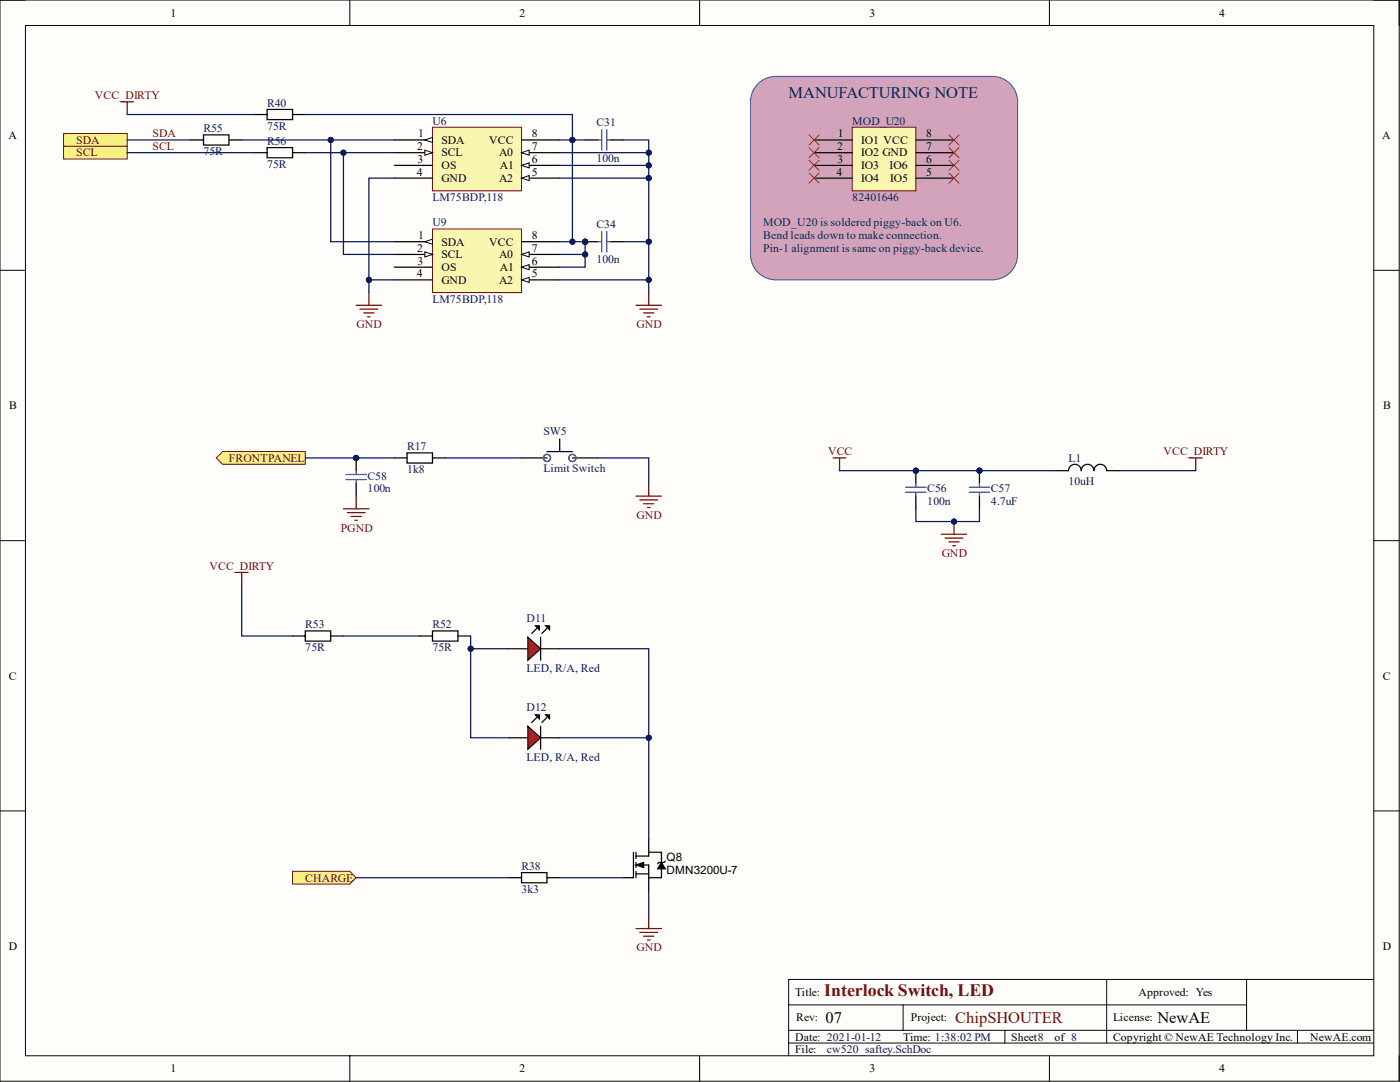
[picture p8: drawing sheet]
<svg xmlns="http://www.w3.org/2000/svg" width="279mm" height="216mm" viewBox="0 0 279 216" stroke-linecap="round" stroke-linejoin="round" font-family="sans-serif">
<path d="M0 0h279.2v215.7h-279.2z" fill="#fefdfa"/>
<path d="M0 0h279.2v215.7h-279.2z" fill="none" stroke="#040504" stroke-width=".2"/>
<path d="M5.1 5.1h269.1v205.6h-269.1z" fill="#fefdfa"/>
<g fill="none" stroke="#040504" stroke-width=".2">
<path d="M0 0h5.1M5.1 5.1h269.1v205.6h-269.1zM69.8 0v5.1M139.6 0v5.1M209.4 0v5.1M274.2 0h5v5.1M0 53.9h5.1M274.2 53.9h5M0 107.9h5.1M274.2 107.9h5M0 161.8h5.1M274.2 161.8h5"/>
<path d="M220.9 195.4v12.7M248.8 195.4h-91.4v15.3M274.2 195.4h-25.4v10.2M69.8 210.7v5M139.6 210.7v5M157.4 200.5h91.4M157.4 205.6h116.8M180.2 200.5v5.1M200.5 205.6v2.5M209.4 210.7v5M258.9 205.6v2.5M274.2 208.1h-116.8"/>
<path d="M279.2 210.7v5"/>
</g>
<path d="M151 17a5.1 5.1 0 0 1 3.9-1.8h43.1a5.1 5.1 0 0 1 5.1 5.1v30.5a5.1 5.1 0 0 1-5.1 5h-43.1a5.1 5.1 0 0 1-5.1-5v-30.5a5.1 5.1 0 0 1 1.2-3.3z" fill="#d3a3bb"/>
<path d="M151 17a5.1 5.1 0 0 1 3.9-1.8h43.1a5.1 5.1 0 0 1 5.1 5.1v30.5a5.1 5.1 0 0 1-5.1 5h-43.1a5.1 5.1 0 0 1-5.1-5v-30.5a5.1 5.1 0 0 1 1.2-3.3z" fill="none" stroke="#254fa2" stroke-width=".2"/>
<path d="M104.1 91.4h5.1M109.2 90.1h5M111.7 87.6v2.5M114.2 91.4h5.1" fill="none" stroke="#040504" stroke-width=".25"/>
<g fill="none" stroke="#254fa2" stroke-width=".25">
<circle cx="109.2" cy="91.4" r=".71"/>
<circle cx="114.2" cy="91.4" r=".71"/>
</g>
<path d="M126.9 99h5.1M127.7 99.8h3.5M129.5 96.5v2.5M128.5 100.5h2M129.2 101.3h.5" fill="none" stroke="#6d0d0e" stroke-width=".25"/>
<path d="M43.2 91.4l1.2-1.3h16.5v2.5h-16.5z" fill-rule="evenodd" fill="#f6f180"/>
<path d="M43.2 91.4l1.2-1.3h16.5v2.5h-16.5z" fill="none" stroke="#6d0d0e" stroke-width=".2"/>
<path d="M101.5 129.4h3.9M107.1 125.4l-1 1M107.9 129.4h3.8M109.2 125.4l-1.1 1" fill="none" stroke="#040504" stroke-width=".25"/>
<path d="M105.4 127.2l2.5 2.2-2.5 2.3z" fill="#ee1d23"/>
<path d="M105.4 127.2l2.5 2.2-2.5 2.3z" fill="none" stroke="#040504" stroke-width=".25"/>
<path d="M108.9 124.9h.8v.7z" fill="#040504"/>
<path d="M108.9 124.9h.8v.7z" fill="none" stroke="#040504" stroke-width=".25"/>
<path d="M106.9 124.9h.7v.7z" fill="#040504"/>
<path d="M106.9 124.9h.7v.7zM107.9 127.2v4.5M101.5 147.2h3.9M107.1 143.2l-1 1M107.9 147.2h3.8M109.2 143.2l-1.1 1" fill="none" stroke="#040504" stroke-width=".25"/>
<path d="M105.4 144.9l2.5 2.3-2.5 2.3z" fill="#ee1d23"/>
<path d="M105.4 144.9l2.5 2.3-2.5 2.3z" fill="none" stroke="#040504" stroke-width=".25"/>
<path d="M108.9 142.6h.8v.8z" fill="#040504"/>
<path d="M108.9 142.6h.8v.8z" fill="none" stroke="#040504" stroke-width=".25"/>
<path d="M106.9 142.6h.7v.8z" fill="#040504"/>
<path d="M106.9 142.6h.7v.8zM107.9 144.9v4.6M126.4 170.1v5h-2M126.9 172.6h2.6v5.1M126.9 170.8h2.6M126.9 174.4h2.6M126.9 170.1v1.2M126.9 172.1v1M126.9 173.9v1.2M129.5 167.5v2.6" fill="none" stroke="#040504" stroke-width=".25"/>
<path d="M126.9 172.6l1.6-.5v1z" fill="#040504"/>
<path d="M126.9 172.6l1.6-.5v1zM129.5 170.1v.7" fill="none" stroke="#040504" stroke-width=".25"/>
<path d="M132 172.1l.8 1.3h-1.6z" fill="#040504"/>
<path d="M101.5 175.1h2.6M104.1 174.1h5.1v2h-5.1zM109.2 175.1h2.5M129.5 170.1h2.5v2M132 172.1l.8 1.3h-1.6zM132 173.4v1.7h-2.5M132.8 171.8l-.3 .3h-1l-.3 .2" fill="none" stroke="#040504" stroke-width=".25"/>
<path d="M47 114.2h2.5M48.2 114.2v2.6M126.9 185.3h5.1M127.7 186h3.5M128.5 186.8h2M129.2 187.6h.5M129.5 182.7v2.6" fill="none" stroke="#6d0d0e" stroke-width=".25"/>
<path d="M58.4 173.9h11.4l1.3 1.2-1.3 1.3h-11.4z" fill-rule="evenodd" fill="#f6f180"/>
<path d="M58.4 173.9h11.4l1.3 1.2-1.3 1.3h-11.4z" fill="none" stroke="#6d0d0e" stroke-width=".2"/>
<path d="M78.7 91.4h2.5M81.2 90.4h5.1v2h-5.1zM86.3 91.4h2.5M58.4 126.9h2.5M60.9 125.9h5.1v2h-5.1zM66 126.9h2.5M83.8 126.9h2.5M86.3 125.9h5.1v2h-5.1zM91.4 126.9h2.5" fill="none" stroke="#040504" stroke-width=".25"/>
<circle cx="182.8" cy="93.9" r=".51" fill="#0d185d"/>
<circle cx="182.8" cy="93.9" r=".51" fill="none" stroke="#0d185d" stroke-width=".2"/>
<path d="M182.8 93.9v2.6M182.8 99v2.5" fill="none" stroke="#040504" stroke-width=".25"/>
<circle cx="182.8" cy="93.9" r=".51" fill="#0d185d"/>
<circle cx="182.8" cy="93.9" r=".51" fill="none" stroke="#0d185d" stroke-width=".2"/>
<path d="M180.7 97.2h4.1M180.7 98.2h4.1M182.8 96.5v.7M182.8 98.2v.8" fill="none" stroke="#254fa2" stroke-width=".25"/>
<path d="M86.3 25.4h17.8v12.7h-17.8z" fill="#f9f6b0"/>
<path d="M86.3 25.4h17.8v12.7h-17.8z" fill="none" stroke="#6d0d0e" stroke-width=".2"/>
<path d="M78.7 27.9h7.6" fill="none" stroke="#040504" stroke-width=".25"/>
<path d="M84.8 27.9l1.5-.5v1z" fill="#f9fcfe"/>
<path d="M84.8 27.9l1.5-.5v1z" fill="none" stroke="#040504" stroke-width=".2"/>
<path d="M78.7 30.5h7.6" fill="none" stroke="#040504" stroke-width=".25"/>
<path d="M84.8 30l1.5 .5-1.5 .5z" fill="#f9fcfe"/>
<path d="M84.8 30l1.5 .5-1.5 .5z" fill="none" stroke="#040504" stroke-width=".2"/>
<path d="M78.7 33h7.6M78.7 35.5h7.6M104.1 35.5h7.6" fill="none" stroke="#040504" stroke-width=".25"/>
<path d="M104.1 35.5l1.5-.5v1z" fill="#f9fcfe"/>
<path d="M104.1 35.5l1.5-.5v1z" fill="none" stroke="#040504" stroke-width=".2"/>
<path d="M104.1 33h7.6" fill="none" stroke="#040504" stroke-width=".25"/>
<path d="M104.1 33l1.5-.5v1z" fill="#f9fcfe"/>
<path d="M104.1 33l1.5-.5v1z" fill="none" stroke="#040504" stroke-width=".2"/>
<path d="M104.1 30.5h7.6" fill="none" stroke="#040504" stroke-width=".25"/>
<path d="M104.1 30.5l1.5-.5v1z" fill="#f9fcfe"/>
<path d="M104.1 30.5l1.5-.5v1z" fill="none" stroke="#040504" stroke-width=".2"/>
<path d="M104.1 27.9h7.6" fill="none" stroke="#040504" stroke-width=".25"/>
<path d="M86.3 45.7h17.8v12.7h-17.8z" fill="#f9f6b0"/>
<path d="M86.3 45.7h17.8v12.7h-17.8z" fill="none" stroke="#6d0d0e" stroke-width=".2"/>
<path d="M78.7 48.2h7.6" fill="none" stroke="#040504" stroke-width=".25"/>
<path d="M84.8 48.2l1.5-.5v1z" fill="#f9fcfe"/>
<path d="M84.8 48.2l1.5-.5v1z" fill="none" stroke="#040504" stroke-width=".2"/>
<path d="M78.7 50.8h7.6" fill="none" stroke="#040504" stroke-width=".25"/>
<path d="M84.8 50.3l1.5 .5-1.5 .5z" fill="#f9fcfe"/>
<path d="M84.8 50.3l1.5 .5-1.5 .5z" fill="none" stroke="#040504" stroke-width=".2"/>
<path d="M78.7 53.3h7.6M78.7 55.8h7.6M104.1 55.8h7.6" fill="none" stroke="#040504" stroke-width=".25"/>
<path d="M104.1 55.8l1.5-.5v1.1z" fill="#f9fcfe"/>
<path d="M104.1 55.8l1.5-.5v1.1z" fill="none" stroke="#040504" stroke-width=".2"/>
<path d="M104.1 53.3h7.6" fill="none" stroke="#040504" stroke-width=".25"/>
<path d="M104.1 53.3l1.5-.5v1z" fill="#f9fcfe"/>
<path d="M104.1 53.3l1.5-.5v1z" fill="none" stroke="#040504" stroke-width=".2"/>
<path d="M104.1 50.8h7.6" fill="none" stroke="#040504" stroke-width=".25"/>
<path d="M104.1 50.8l1.5-.5v1z" fill="#f9fcfe"/>
<path d="M104.1 50.8l1.5-.5v1z" fill="none" stroke="#040504" stroke-width=".2"/>
<path d="M116.8 27.9h2.5M121.9 27.9h2.5M104.1 48.2h7.6" fill="none" stroke="#040504" stroke-width=".25"/>
<path d="M73.6 58.4v2.5M71.1 60.9h5.1M71.8 61.7h3.6M72.6 62.4h2M73.4 63.2h.5" fill="none" stroke="#6d0d0e" stroke-width=".25"/>
<path d="M119.3 27.9h.8M120.1 25.9v4.1M121.1 25.9v4.1M121.1 27.9h.8" fill="none" stroke="#254fa2" stroke-width=".25"/>
<circle cx="116.8" cy="48.2" r=".51" fill="#0d185d"/>
<circle cx="116.8" cy="48.2" r=".51" fill="none" stroke="#0d185d" stroke-width=".2"/>
<path d="M116.8 48.2h2.5" fill="none" stroke="#040504" stroke-width=".25"/>
<circle cx="116.8" cy="48.2" r=".51" fill="#0d185d"/>
<circle cx="116.8" cy="48.2" r=".51" fill="none" stroke="#0d185d" stroke-width=".2"/>
<path d="M38.1 27.9h2.5M40.6 26.9h5.1v2h-5.1zM45.7 27.9h2.5M50.8 30.5h2.5M50.8 22.9h2.5M53.3 29.5h5.1v2h-5.1zM53.3 21.8h5.1v2.1h-5.1zM58.4 30.5h2.5M58.4 22.9h2.5M121.9 48.2h2.5" fill="none" stroke="#040504" stroke-width=".25"/>
<path d="M119.3 48.2h.8M120.1 46.2v4.1M121.1 46.2v4.1M121.1 48.2h.8" fill="none" stroke="#254fa2" stroke-width=".25"/>
<path d="M24.1 20.3h2.6M25.4 20.3v2.6M129.5 58.4v2.5M126.9 60.9h5.1M127.7 61.7h3.5M128.5 62.4h2M129.2 63.2h.5" fill="none" stroke="#6d0d0e" stroke-width=".25"/>
<circle cx="195.5" cy="93.9" r=".51" fill="#0d185d"/>
<circle cx="195.5" cy="93.9" r=".51" fill="none" stroke="#0d185d" stroke-width=".2"/>
<path d="M195.5 93.9v2.6" fill="none" stroke="#040504" stroke-width=".25"/>
<circle cx="195.5" cy="93.9" r=".51" fill="#0d185d"/>
<circle cx="195.5" cy="93.9" r=".51" fill="none" stroke="#0d185d" stroke-width=".2"/>
<path d="M195.5 99v2.5M210.7 93.9h2.5a1.27 1.27 0 0 1 1.3-1.3 1.27 1.27 0 0 1 1.3 1.3 1.27 1.27 0 0 1 1.2-1.3 1.27 1.27 0 0 1 1.3 1.3 1.27 1.27 0 0 1 1.3-1.3 1.27 1.27 0 0 1 1.3 1.3h2.5" fill="none" stroke="#040504" stroke-width=".25"/>
<path d="M193.4 97.2h4.1M193.4 98.2h4.1M195.5 96.5v.7M195.5 98.2v.8" fill="none" stroke="#254fa2" stroke-width=".25"/>
<path d="M187.9 106.6h5M188.6 107.4h3.6M189.4 108.1h2M190.1 108.9h.5M190.4 104.1v2.5" fill="none" stroke="#6d0d0e" stroke-width=".25"/>
<circle cx="190.4" cy="104.1" r=".51" fill="#0d185d"/>
<circle cx="190.4" cy="104.1" r=".51" fill="none" stroke="#0d185d" stroke-width=".2"/>
<path d="M166.3 91.4h2.5M167.5 91.4v2.5M237.4 91.4h2.5M238.6 91.4v2.5" fill="none" stroke="#6d0d0e" stroke-width=".25"/>
<path d="M12.7 26.7h12.7v2.5h-12.7z" fill="#f6f180"/>
<path d="M12.7 26.7h12.7v2.5h-12.7z" fill="none" stroke="#6d0d0e" stroke-width=".2"/>
<path d="M12.7 29.2h12.7v2.5h-12.7z" fill="#f6f180"/>
<path d="M12.7 29.2h12.7v2.5h-12.7z" fill="none" stroke="#6d0d0e" stroke-width=".2"/>
<circle cx="71.1" cy="91.4" r=".51" fill="#0d185d"/>
<circle cx="71.1" cy="91.4" r=".51" fill="none" stroke="#0d185d" stroke-width=".2"/>
<path d="M71.1 91.4v2.5M71.1 96.5v2.5" fill="none" stroke="#040504" stroke-width=".25"/>
<circle cx="71.1" cy="91.4" r=".51" fill="#0d185d"/>
<circle cx="71.1" cy="91.4" r=".51" fill="none" stroke="#0d185d" stroke-width=".2"/>
<path d="M69 94.7h4.1M69 95.7h4.1M71.1 93.9v.8M71.1 95.7v.8" fill="none" stroke="#254fa2" stroke-width=".25"/>
<path d="M71.1 99v2.5M68.5 101.5h5.1M69.3 102.3h3.6M70.1 103.1h2M70.8 103.8h.5" fill="none" stroke="#6d0d0e" stroke-width=".25"/>
<path d="M119.3 91.4h10.2v5.1M111.7 147.2h17.8" fill="none" stroke="#0d185d" stroke-width=".25"/>
<circle cx="129.5" cy="147.2" r=".51" fill="#0d185d"/>
<circle cx="129.5" cy="147.2" r=".51" fill="none" stroke="#0d185d" stroke-width=".2"/>
<path d="M93.9 126.9v20.3h7.6M129.5 177.7v5" fill="none" stroke="#0d185d" stroke-width=".25"/>
<circle cx="93.9" cy="129.4" r=".51" fill="#0d185d"/>
<circle cx="93.9" cy="129.4" r=".51" fill="none" stroke="#0d185d" stroke-width=".2"/>
<path d="M93.9 129.4h7.6" fill="none" stroke="#0d185d" stroke-width=".25"/>
<circle cx="93.9" cy="129.4" r=".51" fill="#0d185d"/>
<circle cx="93.9" cy="129.4" r=".51" fill="none" stroke="#0d185d" stroke-width=".2"/>
<path d="M111.7 129.4h17.8v38.1M71.1 175.1h30.4M111.7 175.1h12.7" fill="none" stroke="#0d185d" stroke-width=".25"/>
<circle cx="129.5" cy="147.2" r=".51" fill="#0d185d"/>
<circle cx="129.5" cy="147.2" r=".51" fill="none" stroke="#0d185d" stroke-width=".2"/>
<path d="M60.9 91.4h17.8M88.9 91.4h15.2M48.2 116.8v10.1h10.2M68.5 126.9h15.3" fill="none" stroke="#0d185d" stroke-width=".25"/>
<circle cx="71.1" cy="91.4" r=".51" fill="#0d185d"/>
<circle cx="71.1" cy="91.4" r=".51" fill="none" stroke="#0d185d" stroke-width=".2"/>
<path d="M78.7 30.5h-10.2v20.3h10.2" fill="none" stroke="#0d185d" stroke-width=".25"/>
<circle cx="68.5" cy="30.5" r=".51" fill="#0d185d"/>
<circle cx="68.5" cy="30.5" r=".51" fill="none" stroke="#0d185d" stroke-width=".2"/>
<path d="M78.7 35.5h-5.1v20.3h5.1" fill="none" stroke="#0d185d" stroke-width=".25"/>
<circle cx="73.6" cy="55.8" r=".51" fill="#0d185d"/>
<circle cx="73.6" cy="55.8" r=".51" fill="none" stroke="#0d185d" stroke-width=".2"/>
<path d="M73.6 55.8v2.6" fill="none" stroke="#0d185d" stroke-width=".25"/>
<circle cx="73.6" cy="55.8" r=".51" fill="#0d185d"/>
<circle cx="73.6" cy="55.8" r=".51" fill="none" stroke="#0d185d" stroke-width=".2"/>
<path d="M111.7 48.2h5.1" fill="none" stroke="#0d185d" stroke-width=".25"/>
<circle cx="114.2" cy="48.2" r=".51" fill="#0d185d"/>
<circle cx="114.2" cy="48.2" r=".51" fill="none" stroke="#0d185d" stroke-width=".2"/>
<circle cx="116.8" cy="48.2" r=".51" fill="#0d185d"/>
<circle cx="116.8" cy="48.2" r=".51" fill="none" stroke="#0d185d" stroke-width=".2"/>
<path d="M111.7 27.9h5.1" fill="none" stroke="#0d185d" stroke-width=".25"/>
<circle cx="114.2" cy="27.9" r=".51" fill="#0d185d"/>
<circle cx="114.2" cy="27.9" r=".51" fill="none" stroke="#0d185d" stroke-width=".2"/>
<path d="M111.7 33h17.8" fill="none" stroke="#0d185d" stroke-width=".25"/>
<circle cx="129.5" cy="33" r=".51" fill="#0d185d"/>
<circle cx="129.5" cy="33" r=".51" fill="none" stroke="#0d185d" stroke-width=".2"/>
<path d="M111.7 30.5h17.8" fill="none" stroke="#0d185d" stroke-width=".25"/>
<circle cx="129.5" cy="30.5" r=".51" fill="#0d185d"/>
<circle cx="129.5" cy="30.5" r=".51" fill="none" stroke="#0d185d" stroke-width=".2"/>
<path d="M116.8 48.2v2.6h-5.1" fill="none" stroke="#0d185d" stroke-width=".25"/>
<circle cx="116.8" cy="50.8" r=".51" fill="#0d185d"/>
<circle cx="116.8" cy="50.8" r=".51" fill="none" stroke="#0d185d" stroke-width=".2"/>
<circle cx="116.8" cy="48.2" r=".51" fill="#0d185d"/>
<circle cx="116.8" cy="48.2" r=".51" fill="none" stroke="#0d185d" stroke-width=".2"/>
<path d="M116.8 50.8v2.5h-5.1" fill="none" stroke="#0d185d" stroke-width=".25"/>
<circle cx="116.8" cy="50.8" r=".51" fill="#0d185d"/>
<circle cx="116.8" cy="50.8" r=".51" fill="none" stroke="#0d185d" stroke-width=".2"/>
<path d="M111.7 55.8h17.8" fill="none" stroke="#0d185d" stroke-width=".25"/>
<circle cx="129.5" cy="55.8" r=".51" fill="#0d185d"/>
<circle cx="129.5" cy="55.8" r=".51" fill="none" stroke="#0d185d" stroke-width=".2"/>
<path d="M124.4 27.9h5.1v7.6h-17.8" fill="none" stroke="#0d185d" stroke-width=".25"/>
<circle cx="129.5" cy="35.5" r=".51" fill="#0d185d"/>
<circle cx="129.5" cy="35.5" r=".51" fill="none" stroke="#0d185d" stroke-width=".2"/>
<circle cx="129.5" cy="33" r=".51" fill="#0d185d"/>
<circle cx="129.5" cy="33" r=".51" fill="none" stroke="#0d185d" stroke-width=".2"/>
<circle cx="129.5" cy="30.5" r=".51" fill="#0d185d"/>
<circle cx="129.5" cy="30.5" r=".51" fill="none" stroke="#0d185d" stroke-width=".2"/>
<path d="M78.7 27.9h-12.7v20.3h12.7" fill="none" stroke="#0d185d" stroke-width=".25"/>
<circle cx="66" cy="27.9" r=".51" fill="#0d185d"/>
<circle cx="66" cy="27.9" r=".51" fill="none" stroke="#0d185d" stroke-width=".2"/>
<path d="M60.9 30.5h7.6" fill="none" stroke="#0d185d" stroke-width=".25"/>
<circle cx="68.5" cy="30.5" r=".51" fill="#0d185d"/>
<circle cx="68.5" cy="30.5" r=".51" fill="none" stroke="#0d185d" stroke-width=".2"/>
<path d="M48.2 27.9h17.8" fill="none" stroke="#0d185d" stroke-width=".25"/>
<circle cx="66" cy="27.9" r=".51" fill="#0d185d"/>
<circle cx="66" cy="27.9" r=".51" fill="none" stroke="#0d185d" stroke-width=".2"/>
<path d="M25.4 27.9h12.7M25.4 30.5h25.4M60.9 22.9h53.3v5" fill="none" stroke="#0d185d" stroke-width=".25"/>
<circle cx="114.2" cy="27.9" r=".51" fill="#0d185d"/>
<circle cx="114.2" cy="27.9" r=".51" fill="none" stroke="#0d185d" stroke-width=".2"/>
<path d="M114.2 27.9v20.3" fill="none" stroke="#0d185d" stroke-width=".25"/>
<circle cx="114.2" cy="48.2" r=".51" fill="#0d185d"/>
<circle cx="114.2" cy="48.2" r=".51" fill="none" stroke="#0d185d" stroke-width=".2"/>
<circle cx="114.2" cy="27.9" r=".51" fill="#0d185d"/>
<circle cx="114.2" cy="27.9" r=".51" fill="none" stroke="#0d185d" stroke-width=".2"/>
<path d="M129.5 35.5v12.7" fill="none" stroke="#0d185d" stroke-width=".25"/>
<circle cx="129.5" cy="35.5" r=".51" fill="#0d185d"/>
<circle cx="129.5" cy="35.5" r=".51" fill="none" stroke="#0d185d" stroke-width=".2"/>
<circle cx="129.5" cy="48.2" r=".51" fill="#0d185d"/>
<circle cx="129.5" cy="48.2" r=".51" fill="none" stroke="#0d185d" stroke-width=".2"/>
<path d="M124.4 48.2h5.1v10.2" fill="none" stroke="#0d185d" stroke-width=".25"/>
<circle cx="129.5" cy="48.2" r=".51" fill="#0d185d"/>
<circle cx="129.5" cy="48.2" r=".51" fill="none" stroke="#0d185d" stroke-width=".2"/>
<circle cx="129.5" cy="55.8" r=".51" fill="#0d185d"/>
<circle cx="129.5" cy="55.8" r=".51" fill="none" stroke="#0d185d" stroke-width=".2"/>
<path d="M25.4 22.9h25.4M167.5 93.9h43.2" fill="none" stroke="#0d185d" stroke-width=".25"/>
<circle cx="182.8" cy="93.9" r=".51" fill="#0d185d"/>
<circle cx="182.8" cy="93.9" r=".51" fill="none" stroke="#0d185d" stroke-width=".2"/>
<circle cx="195.5" cy="93.9" r=".51" fill="#0d185d"/>
<circle cx="195.5" cy="93.9" r=".51" fill="none" stroke="#0d185d" stroke-width=".2"/>
<path d="M223.4 93.9h15.2M182.8 101.5v2.6h12.7v-2.6" fill="none" stroke="#0d185d" stroke-width=".25"/>
<circle cx="190.4" cy="104.1" r=".51" fill="#0d185d"/>
<circle cx="190.4" cy="104.1" r=".51" fill="none" stroke="#0d185d" stroke-width=".2"/>
<path d="M170.1 25.4h12.7v12.7h-12.7z" fill="#f9f6b0"/>
<path d="M170.1 25.4h12.7v12.7h-12.7z" fill="none" stroke="#6d0d0e" stroke-width=".2"/>
<path d="M162.5 27.9h7.6M162.5 30.5h7.6M162.5 33h7.6M162.5 35.5h7.6M182.8 27.9h7.6M182.8 30.5h7.6M182.8 33h7.6M182.8 35.5h7.6" fill="none" stroke="#040504" stroke-width=".25"/>
<g fill="none" stroke="#ee1d23" stroke-width=".2">
<path d="M161.5 34.5l2 2.1M161.5 32l2 2M161.5 29.4l2 2.1M161.5 26.9l2 2M163.5 34.5l-2 2.1M163.5 32l-2 2M163.5 29.4l-2 2.1M163.5 26.9l-2 2M189.4 26.9l2 2M189.4 29.4l2 2.1M189.4 32l2 2M189.4 34.5l2 2.1"/>
<path d="M191.4 26.9l-2 2M191.4 29.4l-2 2.1M191.4 32l-2 2M191.4 34.5l-2 2.1"/>
</g>
<text font-size="3.5" fill="#6d0d0e" x="164.5" y="198.7">Interlock Switch, LED</text>
<text font-size="3.2" fill="#0d185d" x="157.4" y="19.6">MANUFACTURING NOTE</text>
<g font-size="3.2" fill="#040504">
<text x="164.8" y="204.2">07</text>
<text x="231" y="204.2">NewAE</text>
</g>
<text font-size="3.2" fill="#6d0d0e" x="190.7" y="204.2">ChipSHOUTER</text>
<g font-size="2.3" fill="#040504">
<text x="34" y="3.3">1</text>
<text x="103.7" y="3.3">2</text>
<text x="173.6" y="3.3">3</text>
<text x="243.3" y="3.3">4</text>
<text x="1.7" y="27.8">A</text>
<text x="83.3" y="30">2</text>
<text x="83.4" y="27.4">1</text>
<text x="88.1" y="28.7">SDA</text>
<text x="97.7" y="28.7">VCC</text>
<text x="106.1" y="30">7</text>
<text x="106.1" y="27.4">8</text>
<text x="167" y="30">2</text>
<text x="167.2" y="27.4">1</text>
<text x="171.9" y="28.7">IO1 VCC</text>
<text x="184.8" y="27.4">8</text>
<text x="184.8" y="30">7</text>
<text x="275.9" y="27.8">A</text>
<text x="83.2" y="35">4</text>
<text x="83.4" y="32.5">3</text>
<text x="88.1" y="31.2">SCL</text>
<text x="88.1" y="33.8">OS</text>
<text x="99.6" y="31.2">A0</text>
<text x="99.8" y="33.8">A1</text>
<text x="106.1" y="32.5">6</text>
<text x="106.1" y="35">5</text>
<text x="167" y="35">4</text>
<text x="167.1" y="32.5">3</text>
<text x="171.9" y="31.2">IO2 GND</text>
<text x="171.9" y="33.8">IO3</text>
<text x="177.5" y="33.8">IO6</text>
<text x="184.8" y="32.5">6</text>
<text x="184.8" y="35">5</text>
<text x="88.1" y="36.3">GND</text>
<text x="99.6" y="36.3">A2</text>
<text x="171.9" y="36.3">IO4</text>
<text x="177.6" y="36.3">IO5</text>
<text x="83.4" y="47.7">1</text>
<text x="106.1" y="47.7">8</text>
<text x="83.3" y="50.3">2</text>
<text x="83.4" y="52.8">3</text>
<text x="88.1" y="49">SDA</text>
<text x="88.1" y="51.5">SCL</text>
<text x="97.7" y="49">VCC</text>
<text x="99.6" y="51.5">A0</text>
<text x="106.1" y="52.8">6</text>
<text x="106.1" y="50.3">7</text>
<text x="83.2" y="55.3">4</text>
<text x="88.1" y="54.1">OS</text>
<text x="88.1" y="56.6">GND</text>
<text x="99.6" y="56.6">A2</text>
<text x="99.8" y="54.1">A1</text>
<text x="106.1" y="55.3">5</text>
<text x="1.9" y="81.6">B</text>
<text x="276" y="81.6">B</text>
<text x="1.8" y="135.6">C</text>
<text x="275.9" y="135.6">C</text>
<text x="133" y="171.8">Q8</text>
<text x="133" y="174.4">DMN3200U-7</text>
<text x="1.8" y="189.5">D</text>
<text x="275.9" y="189.5">D</text>
<text x="158.7" y="198.7">Title:</text>
<text x="158.9" y="203.8">Rev:</text>
<text x="181.8" y="203.8">Project:</text>
<text x="222.1" y="203.8">License:</text>
<text x="227.2" y="198.7">Approved: Yes</text>
<text x="158.7" y="207.6">Date: 2021-01-12</text>
<text x="180.2" y="207.6">Time: 1:38:02 PM</text>
<text x="201.8" y="207.6">Sheet8</text>
<text x="210.5" y="207.6">of 8</text>
<text x="222.1" y="207.6">Copyright © NewAE Technology Inc.</text>
<text x="261.5" y="207.6">NewAE.com</text>
<text x="34" y="214">1</text>
<text x="103.7" y="214">2</text>
<text x="158.7" y="210.2">File:</text>
<text x="173.6" y="214">3</text>
<text x="243.3" y="214">4</text>
</g>
<g font-size="2.3" fill="#6d0d0e">
<text x="19" y="19.8">VCC_DIRTY</text>
<text x="15.2" y="28.7">SDA</text>
<text x="30.5" y="27.4">SDA</text>
<text x="30.5" y="30">SCL</text>
<text x="15.2" y="31.2">SCL</text>
<text x="71.2" y="65.5">GND</text>
<text x="127" y="65.5">GND</text>
<text x="45.7" y="92.1">FRONTPANEL</text>
<text x="165.3" y="90.9">VCC</text>
<text x="232.2" y="90.9">VCC_DIRTY</text>
<text x="68" y="106.1">PGND</text>
<text x="127" y="103.6">GND</text>
<text x="41.8" y="113.7">VCC_DIRTY</text>
<text x="187.9" y="111.2">GND</text>
<text x="60.9" y="175.9">CHARGE</text>
<text x="127" y="189.9">GND</text>
</g>
<g font-size="2.3" fill="#0d185d">
<text x="53.3" y="21.3">R40</text>
<text x="40.6" y="26.4">R55</text>
<text x="53.3" y="28.9">R56</text>
<text x="53.3" y="25.9">75R</text>
<text x="86.3" y="24.9">U6</text>
<text x="119.1" y="25.1">C31</text>
<text x="170.1" y="24.9">MOD_U20</text>
<text x="40.6" y="31">75R</text>
<text x="53.3" y="33.5">75R</text>
<text x="119.1" y="32.2">100n</text>
<text x="86.3" y="40.1">LM75BDP,118</text>
<text x="170.1" y="40.1">82401646</text>
<text x="86.3" y="45.2">U9</text>
<text x="119.1" y="45.4">C34</text>
<text x="152.3" y="45.2">MOD_U20 is soldered piggy-back on U6.</text>
<text x="152.3" y="47.7">Bend leads down to make connection.</text>
<text x="119.1" y="52.5">100n</text>
<text x="152.3" y="50.3">Pin-1 alignment is same on piggy-back device.</text>
<text x="86.3" y="60.4">LM75BDP,118</text>
<text x="81.2" y="89.9">R17</text>
<text x="108.5" y="86.8">SW5</text>
<text x="73.4" y="95.7">C58</text>
<text x="81.2" y="94.4">1k8</text>
<text x="108.5" y="94.2">Limit Switch</text>
<text x="213.2" y="92.1">L1</text>
<text x="73.4" y="98.2">100n</text>
<text x="185.1" y="98.2">C56</text>
<text x="185.1" y="100.8">100n</text>
<text x="197.8" y="98.2">C57</text>
<text x="197.8" y="100.8">4.7uF</text>
<text x="213.2" y="96.7">10uH</text>
<text x="60.9" y="125.4">R53</text>
<text x="86.3" y="125.4">R52</text>
<text x="105.1" y="124.1">D11</text>
<text x="60.9" y="130">75R</text>
<text x="86.3" y="130">75R</text>
<text x="105.1" y="134">LED, R/A, Red</text>
<text x="105.1" y="141.9">D12</text>
<text x="105.1" y="151.8">LED, R/A, Red</text>
<text x="104.1" y="173.6">R38</text>
<text x="104.1" y="178.2">3k3</text>
<text x="165" y="210.2">cw520_saftey.SchDoc</text>
</g>
</svg>
